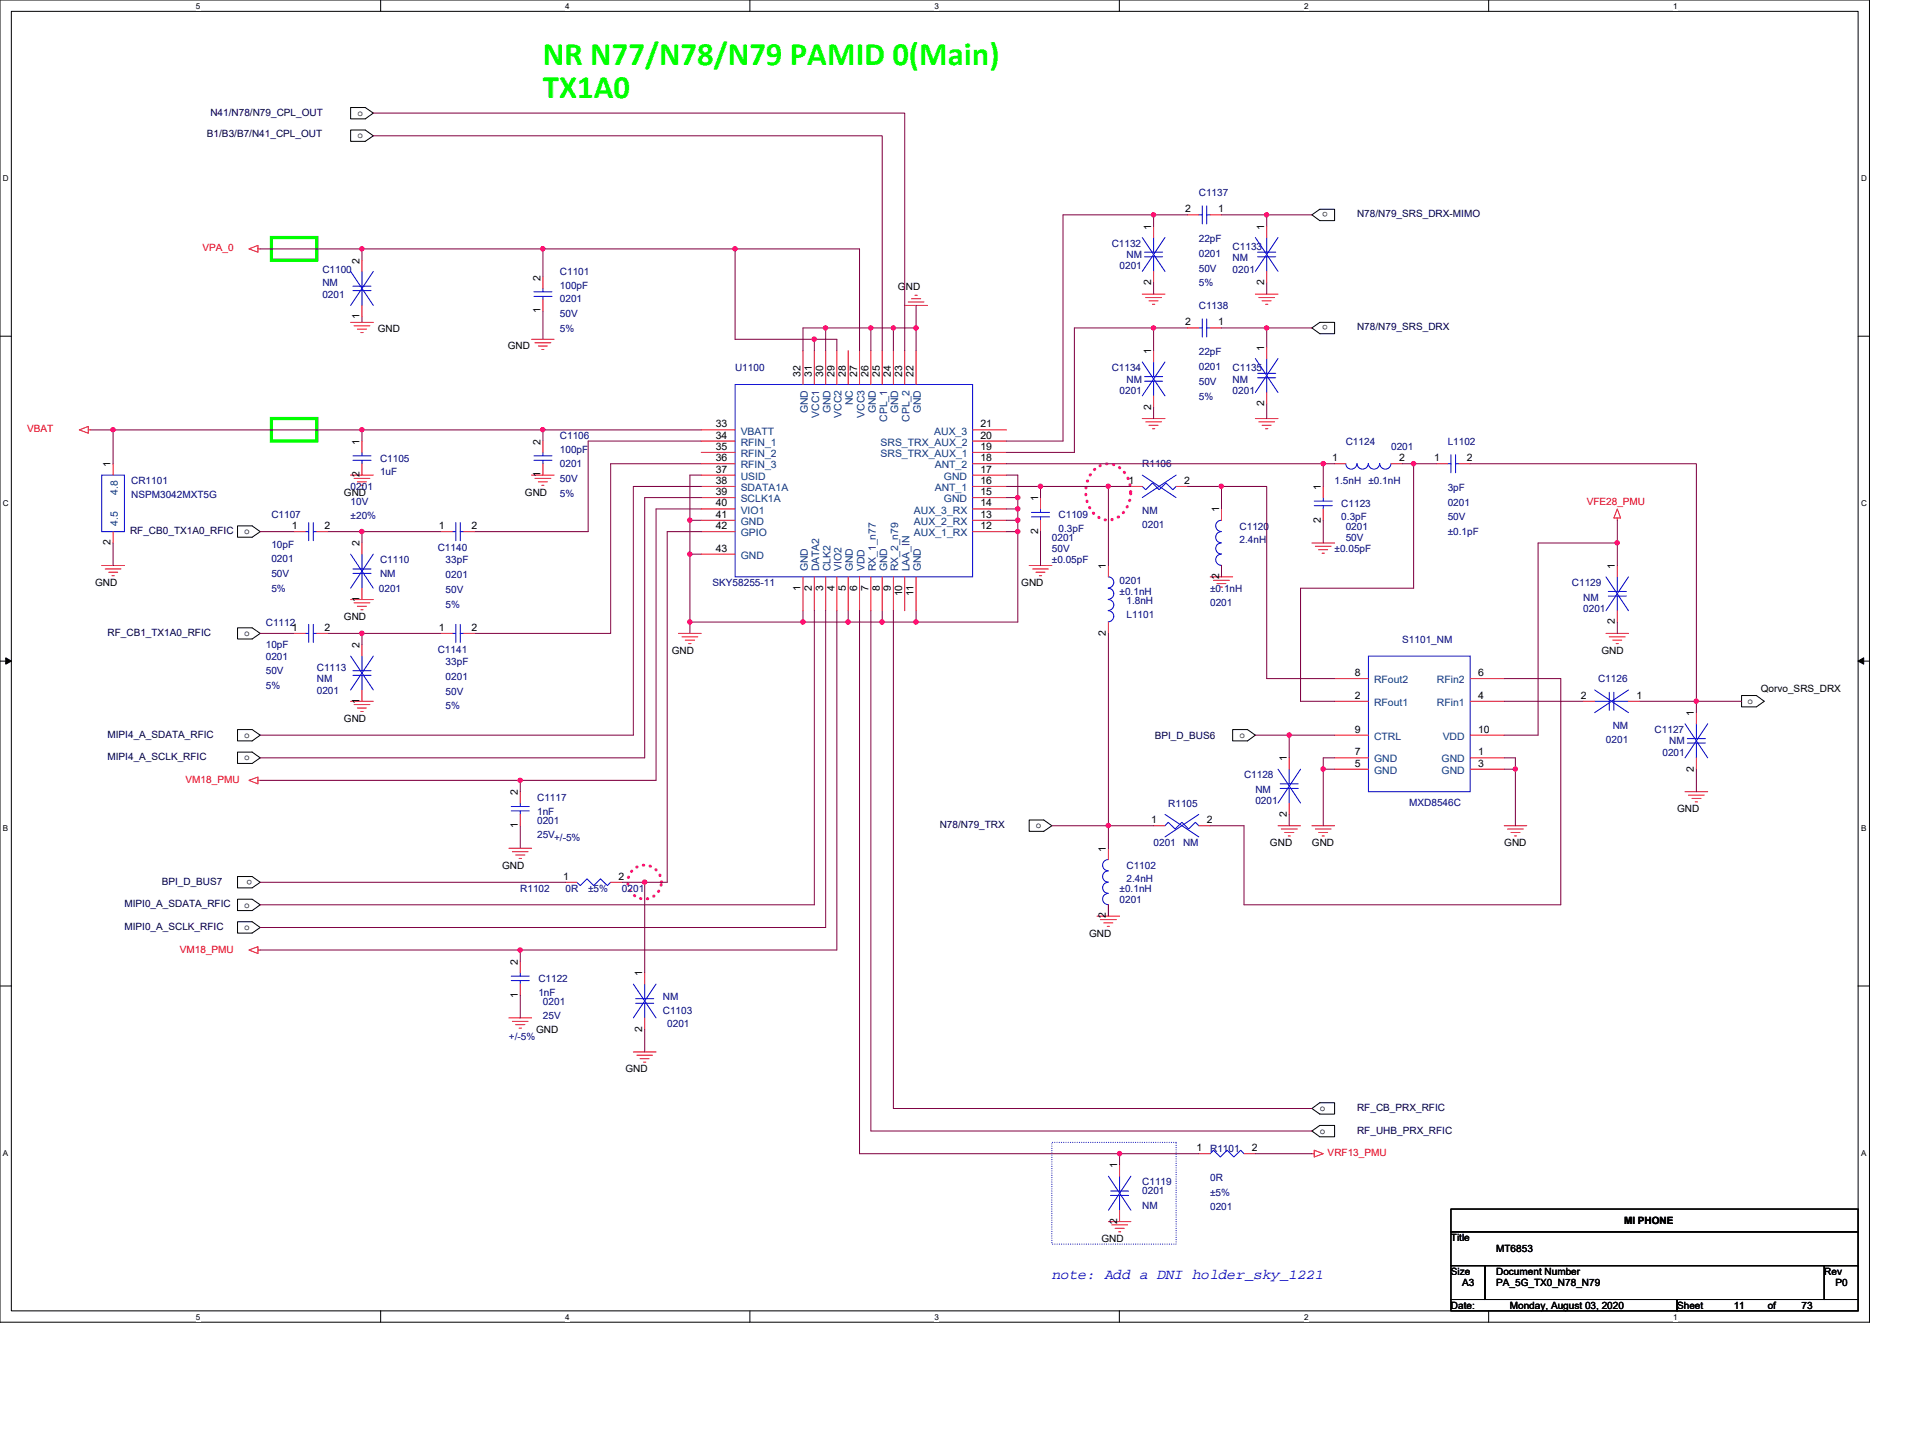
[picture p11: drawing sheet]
<svg xmlns="http://www.w3.org/2000/svg" width="210mm" height="158mm" viewBox="0 0 210 158" stroke-linecap="round" stroke-linejoin="round" font-family="sans-serif">
<path d="M0 0h205.7v145.5h-205.7zM1.2 1.2h203.3v143.1h-203.3z" fill="none" stroke="#000" stroke-width=".11"/>
<g fill="#fff">
<path d="M21.6 .1h.5v1h-.5z"/>
<path d="M21.6 144.4h.5v1h-.5z"/>
</g>
<path d="M41.9 0v1.2M41.9 144.3v1.2" fill="none" stroke="#000" stroke-width=".11"/>
<g fill="#fff">
<path d="M62.2 .1h.5v1h-.5z"/>
<path d="M62.2 144.4h.5v1h-.5z"/>
</g>
<path d="M82.5 0v1.2M82.5 144.3v1.2" fill="none" stroke="#000" stroke-width=".11"/>
<g fill="#fff">
<path d="M102.8 .1h.5v1h-.5z"/>
<path d="M102.8 144.4h.5v1h-.5z"/>
</g>
<path d="M123.2 0v1.2M123.2 144.3v1.2" fill="none" stroke="#000" stroke-width=".11"/>
<g fill="#fff">
<path d="M143.5 .1h.5v1h-.5z"/>
<path d="M143.5 144.4h.5v1h-.5z"/>
</g>
<path d="M163.8 0v1.2M163.8 144.3v1.2" fill="none" stroke="#000" stroke-width=".11"/>
<g fill="#fff">
<path d="M184.1 .1h.5v1h-.5z"/>
<path d="M184.1 144.4h.5v1h-.5z"/>
<path d="M.3 19.1h.7v1h-.7z"/>
<path d="M204.8 19.1h.6v1h-.6z"/>
<path d="M.3 54.9h.7v1h-.7z"/>
<path d="M204.8 54.9h.6v1h-.6z"/>
</g>
<path d="M0 37h1.2M204.5 37h1.2" fill="none" stroke="#000" stroke-width=".11"/>
<g fill="#fff">
<path d="M.3 90.6h.6v1h-.6z"/>
<path d="M204.8 90.6h.6v1h-.6z"/>
</g>
<path d="M0 72.7h1.2M204.5 72.7h1.2" fill="none" stroke="#000" stroke-width=".11"/>
<path d="M.6 72.4l.6 .3-.6 .4zM204.5 72.7l.6-.3v.7z" fill="#000" stroke="#000" stroke-width=".11"/>
<g fill="#fff">
<path d="M.3 126.4h.6v1h-.6z"/>
<path d="M204.8 126.4h.6v1h-.6z"/>
</g>
<g fill="none" stroke="#000" stroke-width=".11">
<path d="M38.6 14.3h1.6l.9 .6-.9 .7h-1.6zM38.6 11.8h1.6l.9 .6-.9 .7h-1.6zM144.4 23.6l.8-.6h1.7v1.3h-1.7zM144.4 36.1l.8-.6h1.7v1.2h-1.7zM26.1 57.9h1.6l.9 .6-.9 .6h-1.6zM26.1 69.1h1.6l.9 .6-.9 .6h-1.6zM191.7 76.5h1.6l.9 .7-.9 .6h-1.6zM26.1 80.3h1.6l.9 .6-.9 .6h-1.6zM26.1 82.8h1.6l.9 .6-.9 .6h-1.6zM26.1 99h1.6l.9 .6-.9 .6h-1.6zM26.1 96.5h1.6l.9 .6-.9 .6h-1.6zM113.3 90.2h1.6l.9 .7-.9 .6h-1.6z"/>
<path d="M135.7 80.3h1.6l.9 .6-.9 .6h-1.6zM0 108.5h1.2M26.1 101.4h1.6l.9 .7-.9 .6h-1.6zM204.5 108.5h1.2M144.4 122l.8-.7h1.7v1.3h-1.7zM144.4 124.5l.8-.7h1.7v1.3h-1.7zM159.7 133.1h44.8v2.5h-44.8zM159.7 135.6h44.8v3.7h-44.8zM159.7 139.3h3.7v3.7h-3.7zM163.4 139.3h37.4v3.7h-37.4zM200.8 139.3h3.7v3.7h-3.7zM159.7 143h24.9v1.3h-24.9z"/>
<path d="M184.6 143h19.9v1.3h-19.9z"/>
</g>
<path d="M29.9 26.1h5v2.5h-5zM29.9 46.1h5v2.4h-5z" fill="none" stroke="#0f0" stroke-width=".36"/>
<g fill="none" stroke="#00f" stroke-width=".11">
<path d="M38.6 29.9l2.5 3.7M38.8 32h2M38.8 31.5h2M39.8 32v1.6M39.8 29.9v1.6M41.1 29.9l-2.5 3.7M58.8 32.6h1.9M58.8 32.1h1.9M59.8 32.6v.4M59.8 31.8v.3M125.7 39.8l2.5 3.8M125.7 26.1l2.5 3.8"/>
<path d="M126 27.7h2M126 28.3h2M127 39.8v1.6M127 26.1v1.6M127 28.3v1.6M128.2 39.8l-2.5 3.8M128.2 26.1l-2.5 3.8M131.9 36.1h.4M131.9 23.6h.4M132.3 35.1v2M132.3 22.6v2M132.8 35.1v2"/>
<path d="M132.8 36.1h.4M132.8 22.6v2M132.8 23.6h.4M138.2 39.5l2.5 3.7M138.2 26.1l2.5 3.8M138.4 27.7h2M138.4 28.3h2M139.4 39.5v1.6M139.4 26.1v1.6M139.4 28.3v1.6M140.7 39.5l-2.5 3.7M140.7 26.1l-2.5 3.8"/>
<path d="M11.2 52.3h2.5v6.2h-2.5zM33.6 58.5h.4M34 57.5v2M34.5 57.5v2M34.5 58.5h.4M38.8 50.2h2M38.8 50.7h2M39.8 49.8v.4M39.8 50.7v.3M49.8 58.5h.4M50.2 57.5v2M50.7 57.5v2"/>
<path d="M50.7 58.5h.3M58.8 50.7h1.9M58.8 50.2h1.9M59.8 50.7v.3M59.8 49.8v.4M80.9 42.3h26.1v21.2h-26.1zM113.5 56.4h2M113.5 56.9h2M114.5 56v.4M114.5 56.9v.4M125.7 53.5l.4 .4 .7-.8 .8 .8 .7-.8 .8 .8 .3-.4M125.7 52.3l3.7 2.5"/>
<path d="M126 41.4h2M126 42h2M127 42v1.6M129.4 52.3l-3.7 2.5M134.4 57.3a.61 .61 0 0 0-.6 .6 .61 .61 0 0 0 .6 .6M134.4 58.5a.61 .61 0 0 0-.6 .6 .61 .61 0 0 0 .6 .6M134.4 59.8a.6 .6 0 0 0-.6 .6 .6 .6 0 0 0 .6 .6M138.4 41.1h2M138.4 41.6h2M139.4 41.6v1.6M144.6 55.1h2M144.6 55.6h2"/>
<path d="M145.6 54.8v.3M145.6 55.6v.4M148.1 51a.61 .61 0 0 0 .6 .6 .61 .61 0 0 0 .6-.6 .62 .62 0 0 0 .7 .6 .62 .62 0 0 0 .6-.6M150.6 51a.61 .61 0 0 0 .6 .6 .61 .61 0 0 0 .6-.6M151.8 51a.61 .61 0 0 0 .7 .6 .61 .61 0 0 0 .6-.6M159.3 51h.4M159.7 50v2M160.2 50v2M160.2 51h.3M33.6 69.7h.4M34 68.7v2M34.5 68.7v2"/>
<path d="M34.5 69.7h.4M38.6 72.2l2.5 3.7M38.6 61l2.5 3.7M38.8 74.3h2M38.8 73.8h2M38.8 63.1h2M38.8 62.6h2M39.8 74.3v1.6M39.8 72.2v1.6M39.8 63.1v1.6M39.8 61v1.6M41.1 72.2l-2.5 3.7"/>
<path d="M41.1 61l-2.5 3.7M49.8 69.7h.4M50.2 68.7v2M50.7 68.7v2M50.7 69.7h.3M122 63.5a.61 .61 0 0 1 .6 .6 .61 .61 0 0 1-.6 .6M122 64.7a.61 .61 0 0 1 .6 .6 .61 .61 0 0 1-.6 .7 .61 .61 0 0 1 .6 .6 .61 .61 0 0 1-.6 .6M122 67.2a.61 .61 0 0 1 .6 .6 .61 .61 0 0 1-.6 .6M134.4 61a.61 .61 0 0 0-.6 .6 .61 .61 0 0 0 .6 .6M150.6 72.2h11.2v14.9h-11.2zM175.5 75.9l3.7 2.5M175.5 77.2h1.6"/>
<path d="M176.7 63.5l2.5 3.7M177 65.1h2M177 65.6h2M177.1 76.2v2M177.6 76.2v2M177.6 77.2h1.6M178 63.5v1.6M178 65.6v1.6M179.2 63.5l-2.5 3.7M179.2 75.9l-3.7 2.5M185.4 79.7l2.5 3.7M186.7 79.7v1.6"/>
<path d="M187.9 79.7l-2.5 3.7M56.3 89.2h2M56.3 88.8h2M57.3 89.2v.4M57.3 88.4v.4M63.5 97.1l.4 .4 .7-.8 .7 .8 .8-.8 .7 .8 .4-.4M122 94.6a.61 .61 0 0 0-.7 .6 .61 .61 0 0 0 .7 .6M122 95.8a.61 .61 0 0 0-.7 .7 .61 .61 0 0 0 .7 .6 .61 .61 0 0 0-.7 .6 .61 .61 0 0 0 .7 .6 .62 .62 0 0 0-.7 .6 .62 .62 0 0 0 .7 .6M128.2 89.6l3.7 2.5M128.2 90.9l.4-.4 .7 .7 .8-.7 .7 .7 .8-.7 .3 .4M131.9 89.6l-3.7 2.5M140.7 84.6l2.4 3.8"/>
<path d="M140.9 86.3h2M140.9 86.8h2M141.9 84.6v1.7M141.9 86.8v1.6M143.1 84.6l-2.4 3.8M185.7 81.3h2M185.7 81.8h2M186.7 81.8v1.6M56.3 107.9h2M56.3 107.4h2M57.3 107.9v.4M57.3 107v.4"/>
<path d="M69.7 108.3l2.5 3.7M70 109.9h1.9M70 110.4h1.9M71 108.3v1.6M71 110.4v1.6M72.2 108.3l-2.5 3.7M115.8 125.7h13.6v11.2h-13.6zM122 129.4l2.5 3.8M122.2 131.1h2M122.2 131.6h2M123.2 129.4v1.7M123.2 131.6v1.6"/>
<path d="M124.5 129.4l-2.5 3.8M133.2 127l.3-.4 .8 .7 .7-.7 .8 .7 .7-.7 .4 .4"/>
</g>
<g fill="none" stroke="#f0f" stroke-width=".36" stroke-dasharray="0 .7">
<path d="M120.4 51.7a2.25 2.25 0 0 1 3.8 1.1 3.3 3.3 0 0 1-1.7 4.4 2.36 2.36 0 0 1-2.8-1.7 3.6 3.6 0 0 1 .7-3.8z"/>
<circle cx="70.9" cy="97.1" r="1.86"/>
</g>
<g fill="none" stroke="#f00" stroke-width=".11">
<path d="M27.4 27.4l1-.4v.7zM28.4 27.4h.2M38.6 35.5h2.5M39 35.9h1.7M39.3 36.2h1M39.7 36.6h.3M39.8 33.6v1.3M39.8 28.6v1.3M58.5 37.3h2.5M58.9 37.7h1.7M59.2 38.1h1M59.6 38.5h.3"/>
<path d="M59.8 33v1.2M59.8 30.5v1.2M88.4 38.6v3.7M89.6 38.6v3.7M90.9 38.6v3.7M92.1 38.6v3.7M93.3 38.6v3.7M94.6 38.6v3.7M95.8 38.6v3.7M97.1 38.6v3.7M98.3 38.6v3.7M99.6 33.6h2.5"/>
<path d="M99.6 38.6v3.7M99.9 33.2h1.8M100.3 32.9h1M100.7 32.5h.2M100.8 38.6v3.7M125.7 32.4h2.5M126.1 32.7h1.7M126.4 33.1h1M126.8 33.5h.3M127 38.6v1.2M127 24.9v1.2M127 29.9v1.2"/>
<path d="M130.7 36.1h1.2M130.7 23.6h1.2M133.2 36.1h1.2M133.2 23.6h1.2M138.2 32.4h2.5M138.5 32.7h1.8M138.9 33.1h1M139.3 33.5h.2M139.4 38.2v1.3M139.4 24.9v1.2M139.4 29.9v1.2M8.7 47.3l1-.4v.8z"/>
<path d="M9.7 47.3h.3M12.4 51v1.3M12.4 58.5v1.3M32.4 58.5h1.2M34.9 58.5h1.2M38.6 52.3h2.5M39 52.6h1.7M39.3 53h1M39.7 53.4h.3M39.8 48.5v1.3M39.8 51v1.3M39.8 59.8v1.2"/>
<path d="M48.5 58.5h1.3M51 58.5h1.3M58.5 52.3h2.5M58.9 52.6h1.7M59.2 53h1M59.6 53.4h.3M59.8 51v1.3M59.8 48.5v1.3M77.2 47.3h3.7M77.2 48.5h3.7M77.2 49.8h3.7M77.2 51h3.7"/>
<path d="M77.2 52.3h3.7M77.2 53.5h3.7M77.2 54.8h3.7M77.2 56h3.7M77.2 57.3h3.7M77.2 58.5h3.7M107 58.5h3.8M107 57.3h3.8M107 56h3.8M107 54.8h3.8M107 53.5h3.8M107 52.3h3.8"/>
<path d="M107 49.8h3.8M107 48.5h3.8M107 47.3h3.8M107 51h3.8M114.5 54.8v1.2M114.5 57.3v1.2M124.5 53.5h1.2M125.7 46.1h2.5M126.1 46.4h1.7M126.4 46.8h1M126.8 47.2h.3M127 43.6v1.2"/>
<path d="M129.4 53.5h1.3M134.4 56v1.3M138.2 46.1h2.5M138.5 46.4h1.8M138.9 46.8h1M139.3 47.2h.2M139.4 43.2v1.2M144.4 59.8h2.5M145.6 53.5v1.3M145.6 56v1.3M146.9 51h1.2M153.1 51h1.2"/>
<path d="M158.1 51h1.2M160.5 51h1.3M178 56l.4 1h-.8zM178 57v.3M11.2 62.2h2.5M11.6 62.6h1.7M12 63h1M12.3 63.4h.3M32.4 69.7h1.2M34.9 69.7h1.2M38.6 66h2.5M38.6 77.2h2.5"/>
<path d="M39 66.3h1.7M39 77.5h1.7M39.3 66.7h1M39.3 77.9h1M39.7 67.1h.3M39.7 78.3h.3M39.8 75.9v1.3M39.8 71v1.2M39.8 64.7v1.3M48.5 69.7h1.3M51 69.7h1.3M74.7 69.7h2.5"/>
<path d="M75.1 70.1h1.7M75.4 70.4h1M75.8 70.8h.3M77.2 61h3.7M88.4 63.5v3.7M89.6 63.5v3.7M90.9 63.5v3.7M92.1 63.5v3.7M93.3 63.5v3.7M94.6 63.5v3.7M95.8 63.5v3.7M97.1 63.5v3.7"/>
<path d="M98.3 63.5v3.7M99.6 63.5v3.7M100.8 63.5v3.7M113.3 62.2h2.5M113.6 62.6h1.8M114 63h1M114.4 63.4h.2M122 62.2v1.3M122 68.5v1.2M133.2 63.5h2.5M133.5 63.9h1.8M133.9 64.2h1"/>
<path d="M134.3 64.6h.2M134.4 62.2v1.3M144.8 60.1h1.7M145.1 60.5h1M145.5 60.9h.3M146.9 77.2h3.7M146.9 74.7h3.7M161.8 77.2h3.7M161.8 74.7h3.7M174.2 77.2h1.3M176.7 69.7h2.5M177.1 70.1h1.8"/>
<path d="M177.5 70.4h1M177.9 70.8h.2M178 62.2v1.3M178 67.2v1.3M179.2 77.2h1.3M186.7 78.4v1.3M27.4 85.9l1-.4v.8zM28.4 85.9h.2M56 93.3h2.5M56.4 93.7h1.7M56.7 94.1h1.1M57.1 94.5h.3"/>
<path d="M57.3 89.6v1.3M57.3 87.1v1.3M62.2 97.1h1.3M67.2 97.1h1.3M122 93.3v1.3M122 99.6v1.2M127 90.9h1.2M131.9 90.9h1.3M140.7 90.9h2.4M141 91.2h1.8M141.4 91.6h1M141.8 92h.2"/>
<path d="M141.9 83.4v1.2M141.9 88.4v1.2M144.4 90.9h2.5M144.8 91.2h1.7M145.1 91.6h1M145.5 92h.3M146.9 84.6h3.7M146.9 83.4h3.7M146.9 80.9h3.7M161.8 83.4h3.7M161.8 84.6h3.7M161.8 80.9h3.7"/>
<path d="M165.5 90.9h2.5M165.9 91.2h1.8M166.3 91.6h1M166.7 92h.2M185.4 87.1h2.5M185.8 87.5h1.8M186.2 87.9h1M186.6 88.2h.2M186.7 83.4v1.2M27.4 104.5l1-.3v.7zM28.4 104.5h.2M56 112h2.5"/>
<path d="M56.4 112.4h1.7M56.7 112.8h1.1M57.1 113.1h.3M57.3 108.3v1.2M57.3 105.8v1.2M69.7 115.8h2.5M70.1 116.1h1.7M70.4 116.5h1M70.8 116.9h.3M71 107v1.3M71 112v1.3M120.7 100.8h2.5"/>
<path d="M121.1 101.2h1.8M121.5 101.6h1M121.9 101.9h.2M122 134.4h2.5M122.3 134.8h1.8M122.7 135.2h1M123.1 135.6h.2M123.2 128.2v1.2M123.2 133.2v1.2M131.9 127h1.3M136.9 127h1.3M144.4 127h.2"/>
<path d="M144.6 126.6l1 .4-1 .3z"/>
</g>
<g fill="none" stroke="#800040" stroke-width=".11">
<path d="M41.1 12.4h58.5v26.2M41.1 14.9h56v23.7M28.6 27.4h11.2M39.8 27.4v1.2M39.8 34.9v.6M39.8 27.4h20M59.8 27.4v3.1M59.8 34.2v3.1M59.8 27.4h21.1M80.9 27.4v9.9h8.7M80.9 27.4h13.7v11.2M89.6 37.3v1.3"/>
<path d="M89.6 37.3h2.5v1.3M90.9 36.1h-2.5v2.5M90.9 36.1v2.5M90.9 36.1h4.9M95.8 36.1v2.5M95.8 36.1h2.5M98.3 36.1h2.5M98.3 36.1v2.5M100.8 33.6v2.5M100.8 36.1v2.5M127 23.6h3.7M127 36.1h3.7"/>
<path d="M127 23.6h-10v24.9h-6.2M127 23.6v1.3M127 36.1h-8.8v13.7h-7.4M127 36.1v2.5M127 31.1v1.3M134.4 23.6h5M134.4 36.1h5M139.4 23.6v1.3M139.4 31.1v1.3M139.4 36.1v2.1M139.4 23.6h5M139.4 36.1h5"/>
<path d="M10 47.3h2.4M12.4 47.3h27.4M12.4 47.3v3.7M12.4 59.8v2.4M28.6 58.5h3.8M36.1 58.5h3.7M39.8 47.3v1.2M39.8 58.5v1.3M39.8 58.5h8.7M39.8 47.3h20M59.8 47.3h17.4M59.8 47.3v1.2"/>
<path d="M75.9 57.3h1.3M75.9 57.3v3.7M77.2 48.5h-12.5v10h-12.4M77.2 51h-10v18.7h-14.9M77.2 52.3h-1.3v5M77.2 53.5h-7.5v27.4h-41.1M77.2 54.8h-6.2v28.6h-42.4M77.2 56h-5v29.9h-14.9M77.2 58.5h-3.8v38.6h-2.4M110.8 51h34.8M110.8 52.3h1.2v2.5M110.8 54.8h1.2"/>
<path d="M110.8 56h1.2M110.8 57.3h1.2M110.8 58.5h1.2M110.8 53.5h3.7M112 54.8v1.2M112 56v1.3M112 57.3v1.2M112 58.5v10h-11.2M114.5 53.5h7.5M114.5 53.5v1.3M114.5 58.5v3.7M122 53.5v8.7"/>
<path d="M122 53.5h2.5M127 44.8v1.3M130.7 53.5h3.7M134.4 53.5v2.5M134.4 53.5h5v21.2h7.5M139.4 44.4v1.7M145.6 51v2.5M145.6 57.3v2.5M145.6 51h1.3M154.3 51h1.3M155.6 51h2.5M155.6 51v13.7h-12.5v12.5h3.8"/>
<path d="M161.8 51h24.9v26.2M178 59.8h-8.7v21.1h-3.8M178 57.3v2.5M178 59.8v2.4M28.6 69.7h3.8M36.1 69.7h3.7M39.8 69.7v1.3M39.8 69.7h8.7M75.9 61h1.3M75.9 61v7.5M75.9 68.5h12.5M75.9 68.5v1.2"/>
<path d="M88.4 67.2v1.3M88.4 68.5h4.9M89.6 67.2v32.4h-61M90.9 67.2v34.9h-62.3M92.1 67.2v37.3h-34.8M93.3 68.5h3.8M93.3 67.2v1.3M94.6 67.2v59.8h28.6M95.8 67.2v57.3h48.6M97.1 68.5h3.7M97.1 67.2v1.3M98.3 67.2v54.8h46.1"/>
<path d="M100.8 67.2v1.3M122 69.7v21.2M134.4 62.2v1.3M165.5 74.7h6.3v24.9h-34.9v-8.7h-3.7M165.5 77.2h8.7M178 68.5v1.2M180.5 77.2h6.2M186.7 77.2h5M186.7 77.2v1.2M28.6 97.1h33.6M28.6 85.9h28.7M57.3 85.9v1.2"/>
<path d="M57.3 90.9v2.4M68.5 97.1h2.5M71 97.1v9.9M115.8 90.9h6.2M122 90.9v2.4M122 99.6v1.2M122 90.9h5M138.2 80.9h3.7M141.9 89.6v1.3M145.6 84.6v6.3M145.6 84.6h1.3M146.9 83.4h-1.3v1.2"/>
<path d="M146.9 80.9h-5v2.5M165.5 83.4h1.3v1.2M165.5 84.6h1.3v6.3M186.7 84.6v2.5M28.6 104.5h28.7M57.3 104.5v1.3M57.3 109.5v2.5M71 113.3v2.5M123.2 127v1.2M123.2 127h8.7M138.2 127h6.2"/>
</g>
<g fill="#f0f" stroke="#f0f" stroke-width=".11">
<circle cx="59.7" cy="27.4" r=".24"/>
<circle cx="39.8" cy="27.4" r=".24"/>
<circle cx="80.9" cy="27.4" r=".24"/>
<circle cx="90.8" cy="36.1" r=".23"/>
<circle cx="95.8" cy="36.1" r=".24"/>
<circle cx="98.3" cy="36.1" r=".23"/>
<circle cx="100.8" cy="36.1" r=".24"/>
<circle cx="89.6" cy="37.3" r=".24"/>
<circle cx="59.7" cy="47.3" r=".23"/>
<circle cx="39.8" cy="47.3" r=".24"/>
<circle cx="75.9" cy="57.2" r=".24"/>
<circle cx="39.8" cy="58.5" r=".24"/>
<circle cx="75.9" cy="61" r=".24"/>
<circle cx="97.1" cy="68.4" r=".24"/>
<circle cx="88.4" cy="68.4" r=".24"/>
<circle cx="75.9" cy="68.4" r=".24"/>
<circle cx="93.3" cy="68.4" r=".24"/>
<circle cx="39.8" cy="69.7" r=".24"/>
<circle cx="123.2" cy="126.9" r=".24"/>
<circle cx="57.2" cy="85.9" r=".24"/>
<circle cx="57.2" cy="104.5" r=".24"/>
<circle cx="12.4" cy="47.3" r=".24"/>
<circle cx="127" cy="23.6" r=".24"/>
<circle cx="139.4" cy="23.6" r=".24"/>
<circle cx="127" cy="36.1" r=".24"/>
<circle cx="139.4" cy="36.1" r=".24"/>
<circle cx="112" cy="56" r=".24"/>
<circle cx="112" cy="54.8" r=".24"/>
<circle cx="112" cy="57.2" r=".24"/>
<circle cx="112" cy="58.5" r=".24"/>
<circle cx="100.8" cy="68.4" r=".24"/>
<circle cx="70.9" cy="97.1" r=".24"/>
<circle cx="145.6" cy="51" r=".24"/>
<circle cx="186.7" cy="77.2" r=".24"/>
<circle cx="114.5" cy="53.5" r=".24"/>
<circle cx="122" cy="53.5" r=".23"/>
<circle cx="134.4" cy="53.5" r=".23"/>
<circle cx="178" cy="59.7" r=".23"/>
<circle cx="122" cy="90.8" r=".23"/>
<circle cx="141.9" cy="80.9" r=".24"/>
<circle cx="145.6" cy="84.6" r=".24"/>
<circle cx="166.8" cy="84.6" r=".23"/>
<circle cx="155.6" cy="51" r=".24"/>
</g>
<g font-size="3.6" fill="#0f0">
<text x="59.8" y="7.2">NR N77/N78/N79 PAMID 0(Main)</text>
<text x="59.8" y="10.8">TX1A0</text>
</g>
<text font-size="1.6" fill="#00f" x="115.8" y="140.7">note: Add a DNI holder_sky_1221</text>
<g font-size="1.1" fill="#000040">
<text x="22.8" y="15.1">B1/B3/B7/N41_CPL_OUT</text>
<text x="23.2" y="12.7">N41/N78/N79_CPL_OUT</text>
<text x="149.4" y="23.9">N78/N79_SRS_DRX-MIMO</text>
<text x="149.4" y="36.4">N78/N79_SRS_DRX</text>
<text x="14.3" y="58.8">RF_CB0_TX1A0_RFIC</text>
<text x="11.8" y="70">RF_CB1_TX1A0_RFIC</text>
<text x="11.8" y="81.2">MIPI4_A_SDATA_RFIC</text>
<text x="11.8" y="83.7">MIPI4_A_SCLK_RFIC</text>
<text x="127.1" y="81.3">BPI_D_BUS6</text>
<text x="103.4" y="91.1">N78/N79_TRX</text>
<text x="13.7" y="99.8">MIPI0_A_SDATA_RFIC</text>
<text x="17.8" y="97.3">BPI_D_BUS7</text>
<text x="13.7" y="102.3">MIPI0_A_SCLK_RFIC</text>
<text x="149.4" y="122.2">RF_CB_PRX_RFIC</text>
<text x="149.4" y="124.7">RF_UHB_PRX_RFIC</text>
</g>
<g font-size="1.1">
<text x="39.3" y="15.2">o</text>
<text x="39.3" y="12.7">o</text>
<text x="130.4" y="23.4">2</text>
<text x="134" y="23.4">1</text>
<text x="146.1" y="23.4" transform="rotate(-180 146.1 23.4)">o</text>
<text x="39.6" y="29" transform="rotate(-90 39.6 29)">2</text>
<text x="126.7" y="25.3" transform="rotate(-90 126.7 25.3)">1</text>
<text x="139.1" y="25.3" transform="rotate(-90 139.1 25.3)">1</text>
<text x="39.6" y="35.1" transform="rotate(-90 39.6 35.1)">1</text>
<text x="59.5" y="34.5" transform="rotate(-90 59.5 34.5)">1</text>
<text x="59.5" y="30.9" transform="rotate(-90 59.5 30.9)">2</text>
<text x="98.8" y="31.9">GND</text>
<text x="126.7" y="31.4" transform="rotate(-90 126.7 31.4)">2</text>
<text x="130.4" y="35.8">2</text>
<text x="134" y="35.8">1</text>
<text x="139.1" y="31.4" transform="rotate(-90 139.1 31.4)">2</text>
<text x="146.1" y="35.8" transform="rotate(-180 146.1 35.8)">o</text>
<text x="41.6" y="36.5">GND</text>
<text x="55.9" y="38.4">GND</text>
<text x="88.1" y="41.4" transform="rotate(-90 88.1 41.4)">32</text>
<text x="89.3" y="41.4" transform="rotate(-90 89.3 41.4)">31</text>
<text x="90.6" y="41.4" transform="rotate(-90 90.6 41.4)">30</text>
<text x="91.8" y="41.4" transform="rotate(-90 91.8 41.4)">29</text>
<text x="93.1" y="41.4" transform="rotate(-90 93.1 41.4)">28</text>
<text x="94.3" y="41.4" transform="rotate(-90 94.3 41.4)">27</text>
<text x="95.6" y="41.4" transform="rotate(-90 95.6 41.4)">26</text>
<text x="96.8" y="41.4" transform="rotate(-90 96.8 41.4)">25</text>
<text x="98" y="41.4" transform="rotate(-90 98 41.4)">24</text>
<text x="99.3" y="41.4" transform="rotate(-90 99.3 41.4)">23</text>
<text x="100.5" y="41.4" transform="rotate(-90 100.5 41.4)">22</text>
<text x="126.7" y="39" transform="rotate(-90 126.7 39)">1</text>
<text x="139.1" y="38.6" transform="rotate(-90 139.1 38.6)">1</text>
<text x="78.8" y="47">33</text>
<text x="107.9" y="47">21</text>
<text x="126.7" y="45.1" transform="rotate(-90 126.7 45.1)">2</text>
<text x="139.1" y="44.7" transform="rotate(-90 139.1 44.7)">2</text>
<text x="12.2" y="51.4" transform="rotate(-90 12.2 51.4)">1</text>
<text x="39.6" y="52.5" transform="rotate(-90 39.6 52.5)">2</text>
<text x="39.6" y="48.9" transform="rotate(-90 39.6 48.9)">1</text>
<text x="59.5" y="52.5" transform="rotate(-90 59.5 52.5)">1</text>
<text x="59.5" y="48.9" transform="rotate(-90 59.5 48.9)">2</text>
<text x="78.8" y="48.3">34</text>
<text x="78.8" y="49.5">35</text>
<text x="78.8" y="50.8">36</text>
<text x="78.8" y="52">37</text>
<text x="78.8" y="53.3">38</text>
<text x="107.9" y="53.3">16</text>
<text x="107.9" y="52">17</text>
<text x="107.9" y="50.8">18</text>
<text x="107.9" y="49.5">19</text>
<text x="107.9" y="48.3">20</text>
<text x="124.2" y="53.3">1</text>
<text x="130.3" y="53.3">2</text>
<text x="145.4" y="53.9" transform="rotate(-90 145.4 53.9)">1</text>
<text x="146.6" y="50.8">1</text>
<text x="154" y="50.8">2</text>
<text x="157.8" y="50.8">1</text>
<text x="161.4" y="50.8">2</text>
<text x="26.9" y="58.8">o</text>
<text x="32.1" y="58.2">1</text>
<text x="35.7" y="58.2">2</text>
<text x="37.8" y="54.5">GND</text>
<text x="48.3" y="58.2">1</text>
<text x="51.9" y="58.2">2</text>
<text x="57.8" y="54.5">GND</text>
<text x="78.8" y="54.5">39</text>
<text x="78.8" y="55.7">40</text>
<text x="78.8" y="57">41</text>
<text x="78.8" y="58.2">42</text>
<text x="107.9" y="54.5">15</text>
<text x="107.9" y="58.2">12</text>
<text x="107.9" y="57">13</text>
<text x="107.9" y="55.7">14</text>
<text x="114.2" y="58.8" transform="rotate(-90 114.2 58.8)">2</text>
<text x="114.2" y="55.1" transform="rotate(-90 114.2 55.1)">1</text>
<text x="134.2" y="56.4" transform="rotate(-90 134.2 56.4)">1</text>
<text x="145.4" y="57.5" transform="rotate(-90 145.4 57.5)">2</text>
<text x="10.5" y="64.5">GND</text>
<text x="12.2" y="60" transform="rotate(-90 12.2 60)">2</text>
<text x="39.6" y="60.1" transform="rotate(-90 39.6 60.1)">2</text>
<text x="78.8" y="60.7">43</text>
<text x="88.1" y="65" transform="rotate(-90 88.1 65)">1</text>
<text x="89.3" y="65" transform="rotate(-90 89.3 65)">2</text>
<text x="90.6" y="65" transform="rotate(-90 90.6 65)">3</text>
<text x="91.8" y="65" transform="rotate(-90 91.8 65)">4</text>
<text x="93.1" y="65" transform="rotate(-90 93.1 65)">5</text>
<text x="94.3" y="65" transform="rotate(-90 94.3 65)">6</text>
<text x="95.6" y="65" transform="rotate(-90 95.6 65)">7</text>
<text x="96.8" y="65" transform="rotate(-90 96.8 65)">8</text>
<text x="98" y="65" transform="rotate(-90 98 65)">9</text>
<text x="99.3" y="65.6" transform="rotate(-90 99.3 65.6)">10</text>
<text x="100.5" y="65.6" transform="rotate(-90 100.5 65.6)">11</text>
<text x="112.4" y="64.5">GND</text>
<text x="121.7" y="62.6" transform="rotate(-90 121.7 62.6)">1</text>
<text x="134.2" y="63.7" transform="rotate(-90 134.2 63.7)">2</text>
<text x="177.7" y="62.6" transform="rotate(-90 177.7 62.6)">1</text>
<text x="26.9" y="70">o</text>
<text x="32.1" y="69.4">1</text>
<text x="35.7" y="69.4">2</text>
<text x="37.8" y="68.2">GND</text>
<text x="39.6" y="71.3" transform="rotate(-90 39.6 71.3)">2</text>
<text x="39.6" y="66.2" transform="rotate(-90 39.6 66.2)">1</text>
<text x="48.3" y="69.4">1</text>
<text x="51.9" y="69.4">2</text>
<text x="73.9" y="72">GND</text>
<text x="121.7" y="70" transform="rotate(-90 121.7 70)">2</text>
<text x="176.2" y="72">GND</text>
<text x="177.7" y="68.7" transform="rotate(-90 177.7 68.7)">2</text>
<text x="39.6" y="77.4" transform="rotate(-90 39.6 77.4)">1</text>
<text x="149.1" y="76.9">2</text>
<text x="149.1" y="74.4">8</text>
<text x="162.7" y="76.9">4</text>
<text x="162.7" y="74.4">6</text>
<text x="174" y="76.9">2</text>
<text x="180.1" y="76.9">1</text>
<text x="192.3" y="77.4">o</text>
<text x="193.8" y="76.2">Qorvo_SRS_DRX</text>
<text x="26.9" y="81.2">o</text>
<text x="26.9" y="83.7">o</text>
<text x="37.8" y="79.4">GND</text>
<text x="136.4" y="81.2">o</text>
<text x="141.6" y="83.8" transform="rotate(-90 141.6 83.8)">1</text>
<text x="149.1" y="83.1">7</text>
<text x="149.1" y="80.6">9</text>
<text x="162.7" y="80.6">10</text>
<text x="162.7" y="83.1">1</text>
<text x="186.4" y="78.8" transform="rotate(-90 186.4 78.8)">1</text>
<text x="57" y="87.5" transform="rotate(-90 57 87.5)">2</text>
<text x="141.6" y="89.9" transform="rotate(-90 141.6 89.9)">2</text>
<text x="149.1" y="84.4">5</text>
<text x="162.7" y="84.4">3</text>
<text x="184.6" y="89.4">GND</text>
<text x="186.4" y="84.9" transform="rotate(-90 186.4 84.9)">2</text>
<text x="55.3" y="95.6">GND</text>
<text x="57" y="91.1" transform="rotate(-90 57 91.1)">1</text>
<text x="114" y="91.1">o</text>
<text x="121.7" y="93.7" transform="rotate(-90 121.7 93.7)">1</text>
<text x="126.7" y="90.6">1</text>
<text x="132.8" y="90.6">2</text>
<text x="139.8" y="93.1">GND</text>
<text x="144.4" y="93.1">GND</text>
<text x="165.5" y="93.1">GND</text>
<text x="26.9" y="99.9">o</text>
<text x="27.7" y="96.8" transform="rotate(-180 27.7 96.8)">o</text>
<text x="62" y="96.8">1</text>
<text x="68.1" y="96.8">2</text>
<text x="121.7" y="101.1" transform="rotate(-90 121.7 101.1)">2</text>
<text x="26.9" y="102.3">o</text>
<text x="57" y="106.2" transform="rotate(-90 57 106.2)">2</text>
<text x="70.7" y="107.4" transform="rotate(-90 70.7 107.4)">1</text>
<text x="119.9" y="103.1">GND</text>
<text x="57" y="109.8" transform="rotate(-90 57 109.8)">1</text>
<text x="59" y="113.7">GND</text>
<text x="70.7" y="113.5" transform="rotate(-90 70.7 113.5)">2</text>
<text x="68.8" y="118">GND</text>
<text x="145.2" y="122.3">o</text>
<text x="145.2" y="124.8">o</text>
<text x="122.9" y="128.6" transform="rotate(-90 122.9 128.6)">1</text>
<text x="131.7" y="126.7">1</text>
<text x="137.8" y="126.7">2</text>
<text x="121.2" y="136.7">GND</text>
<text x="122.9" y="134.7" transform="rotate(-90 122.9 134.7)">2</text>
<text x="159.7" y="136.6">Title</text>
<text x="164.7" y="137.8">MT6853</text>
<text x="178.7" y="134.7">MI PHONE</text>
<text x="159.7" y="140.3">Size</text>
<text x="160.9" y="141.5">A3</text>
<text x="164.7" y="140.3">Document Number</text>
<text x="164.7" y="141.5">PA_5G_TX0_N78_N79</text>
<text x="200.8" y="140.3">Rev</text>
<text x="202" y="141.5">P0</text>
<text x="159.7" y="144">Date:</text>
<text x="166.2" y="144">Monday, August 03, 2020</text>
<text x="184.6" y="144">Sheet</text>
<text x="190.8" y="144">11</text>
<text x="194.5" y="144">of</text>
<text x="198.3" y="144">73</text>
</g>
<g font-size="1.1" fill="#000080">
<text x="131.9" y="21.5">C1137</text>
<text x="122.3" y="27.2">C1132</text>
<text x="123.2" y="29.7">0201</text>
<text x="124" y="28.4">NM</text>
<text x="131.9" y="26.6">22pF</text>
<text x="131.9" y="28.3">0201</text>
<text x="131.9" y="29.9">50V</text>
<text x="135.7" y="27.5">C1133</text>
<text x="135.7" y="28.8">NM</text>
<text x="35.5" y="30">C1100</text>
<text x="35.5" y="31.5">NM</text>
<text x="35.5" y="32.8">0201</text>
<text x="61.6" y="30.3">C1101</text>
<text x="61.6" y="31.8">100pF</text>
<text x="61.6" y="33.3">0201</text>
<text x="61.6" y="34.9">50V</text>
<text x="131.9" y="34">C1138</text>
<text x="131.9" y="31.5">5%</text>
<text x="135.7" y="30">0201</text>
<text x="61.6" y="36.5">5%</text>
<text x="80.9" y="40.9">U1100</text>
<text x="122.3" y="40.9">C1134</text>
<text x="131.9" y="39.1">22pF</text>
<text x="131.9" y="40.7">0201</text>
<text x="135.7" y="40.9">C1135</text>
<text x="123.2" y="43.3">0201</text>
<text x="124" y="42.1">NM</text>
<text x="131.9" y="42.3">50V</text>
<text x="131.9" y="44">5%</text>
<text x="135.7" y="42.1">NM</text>
<text x="135.7" y="43.3">0201</text>
<text x="14.4" y="53.3">CR1101</text>
<text x="38.6" y="53.9">0201</text>
<text x="41.8" y="50.8">C1105</text>
<text x="41.8" y="52.3">1uF</text>
<text x="61.6" y="48.3">C1106</text>
<text x="61.6" y="49.8">100pF</text>
<text x="61.6" y="51.4">0201</text>
<text x="61.6" y="53">50V</text>
<text x="125.7" y="51.4">R1106</text>
<text x="146.9" y="53.3">1.5nH</text>
<text x="148.1" y="48.9">C1124</text>
<text x="150.6" y="53.3">±0.1nH</text>
<text x="153.1" y="49.6">0201</text>
<text x="159.3" y="48.9">L1102</text>
<text x="14.4" y="54.8">NSPM3042MXT5G</text>
<text x="29.9" y="57">C1107</text>
<text x="38.6" y="55.5">10V</text>
<text x="38.6" y="57.1">±20%</text>
<text x="61.6" y="54.7">5%</text>
<text x="115.8" y="59.5">0201</text>
<text x="116.5" y="57">C1109</text>
<text x="116.5" y="58.5">0.3pF</text>
<text x="125.7" y="56.5">NM</text>
<text x="125.7" y="58.1">0201</text>
<text x="136.4" y="58.3">C1120</text>
<text x="136.4" y="59.8">2.4nH</text>
<text x="147.6" y="55.8">C1123</text>
<text x="147.6" y="57.3">0.3pF</text>
<text x="148.1" y="58.3">0201</text>
<text x="148.1" y="59.5">50V</text>
<text x="159.3" y="54">3pF</text>
<text x="159.3" y="55.7">0201</text>
<text x="159.3" y="57.3">50V</text>
<text x="159.3" y="58.9">±0.1pF</text>
<text x="29.9" y="60.3">10pF</text>
<text x="29.9" y="61.9">0201</text>
<text x="29.9" y="63.5">50V</text>
<text x="29.9" y="65.1">5%</text>
<text x="41.7" y="65.1">0201</text>
<text x="41.8" y="62">C1110</text>
<text x="41.8" y="63.5">NM</text>
<text x="48.2" y="60.6">C1140</text>
<text x="49" y="62">33pF</text>
<text x="49" y="63.6">0201</text>
<text x="49" y="65.2">50V</text>
<text x="78.4" y="64.5">SKY58255-11</text>
<text x="115.8" y="60.8">50V</text>
<text x="115.8" y="62">±0.05pF</text>
<text x="123.2" y="65.5">±0.1nH</text>
<text x="123.2" y="64.2">0201</text>
<text x="133.2" y="65.1">±0.1nH</text>
<text x="146.9" y="60.8">±0.05pF</text>
<text x="173" y="64.5">C1129</text>
<text x="29.3" y="68.9">C1112</text>
<text x="29.3" y="71.3">10pF</text>
<text x="48.2" y="71.8">C1141</text>
<text x="49" y="66.9">5%</text>
<text x="124" y="68">L1101</text>
<text x="124" y="66.5">1.8nH</text>
<text x="133.2" y="66.7">0201</text>
<text x="154.3" y="70.7">S1101_NM</text>
<text x="174.2" y="66.1">NM</text>
<text x="174.2" y="67.4">0201</text>
<text x="29.3" y="72.6">0201</text>
<text x="29.3" y="74.2">50V</text>
<text x="29.3" y="75.8">5%</text>
<text x="34.9" y="73.8">C1113</text>
<text x="34.9" y="75.1">NM</text>
<text x="34.9" y="76.3">0201</text>
<text x="49" y="73.2">33pF</text>
<text x="49" y="74.8">0201</text>
<text x="49" y="76.4">50V</text>
<text x="175.9" y="75.1">C1126</text>
<text x="49" y="78.1">5%</text>
<text x="176.7" y="81.8">0201</text>
<text x="177.5" y="80.2">NM</text>
<text x="182.1" y="80.7">C1127</text>
<text x="183" y="83.2">0201</text>
<text x="183.7" y="81.9">NM</text>
<text x="59.1" y="88.1">C1117</text>
<text x="59.1" y="89.6">1nF</text>
<text x="128.6" y="88.8">R1105</text>
<text x="136.9" y="85.7">C1128</text>
<text x="138.2" y="87.3">NM</text>
<text x="138.2" y="88.5">0201</text>
<text x="155.1" y="88.6">MXD8546C</text>
<text x="59.1" y="90.6">0201</text>
<text x="59.1" y="92.2">25V+/-5%</text>
<text x="124" y="95.6">C1102</text>
<text x="127" y="93.1">0201</text>
<text x="130.2" y="93.1">NM</text>
<text x="57.3" y="98.1">R1102</text>
<text x="62.2" y="98.1">0R</text>
<text x="64.7" y="98.1">±5%</text>
<text x="68.5" y="98.1">0201</text>
<text x="123.2" y="98.1">±0.1nH</text>
<text x="123.2" y="99.3">0201</text>
<text x="124" y="97.1">2.4nH</text>
<text x="59.2" y="108.1">C1122</text>
<text x="59.2" y="109.6">1nF</text>
<text x="59.8" y="110.6">0201</text>
<text x="59.8" y="112.2">25V</text>
<text x="72.9" y="111.5">C1103</text>
<text x="72.9" y="110">NM</text>
<text x="73.4" y="113">0201</text>
<text x="56" y="114.4">+/-5%</text>
<text x="125.7" y="130.4">C1119</text>
<text x="125.7" y="131.4">0201</text>
<text x="133.2" y="126.7">R1101</text>
<text x="133.2" y="130">0R</text>
<text x="133.2" y="131.6">±5%</text>
<text x="125.7" y="133.1">NM</text>
<text x="133.2" y="133.2">0201</text>
</g>
<g font-size="1.1" fill="#f00">
<text x="22.3" y="27.7">VPA_0</text>
<text x="3" y="47.6">VBAT</text>
<text x="174.6" y="55.5">VFE28_PMU</text>
<text x="20.4" y="86.1">VM18_PMU</text>
<text x="19.8" y="104.8">VM18_PMU</text>
<text x="146.1" y="127.2">VRF13_PMU</text>
</g>
<g font-size="1.1" fill="#004080">
<text x="81.5" y="47.8">VBATT</text>
<text x="88.9" y="45.5" transform="rotate(-90 88.9 45.5)">GND</text>
<text x="90.1" y="46" transform="rotate(-90 90.1 46)">VCC1</text>
<text x="91.4" y="45.5" transform="rotate(-90 91.4 45.5)">GND</text>
<text x="92.6" y="46" transform="rotate(-90 92.6 46)">VCC2</text>
<text x="93.9" y="44.6" transform="rotate(-90 93.9 44.6)">NC</text>
<text x="95.1" y="46" transform="rotate(-90 95.1 46)">VCC3</text>
<text x="96.4" y="45.5" transform="rotate(-90 96.4 45.5)">GND</text>
<text x="97.6" y="46.4" transform="rotate(-90 97.6 46.4)">CPL_1</text>
<text x="98.8" y="45.5" transform="rotate(-90 98.8 45.5)">GND</text>
<text x="100.1" y="46.4" transform="rotate(-90 100.1 46.4)">CPL_2</text>
<text x="101.3" y="45.5" transform="rotate(-90 101.3 45.5)">GND</text>
<text x="102.8" y="47.8">AUX_3</text>
<text x="81.5" y="49">RFIN_1</text>
<text x="81.5" y="50.3">RFIN_2</text>
<text x="81.5" y="51.5">RFIN_3</text>
<text x="81.5" y="52.8">USID</text>
<text x="96.9" y="50.3">SRS_TRX_AUX_1</text>
<text x="96.9" y="49">SRS_TRX_AUX_2</text>
<text x="102.9" y="51.5">ANT_2</text>
<text x="103.9" y="52.8">GND</text>
<text x="13" y="57.9" transform="rotate(-90 13 57.9)">4.5</text>
<text x="13" y="54.5" transform="rotate(-90 13 54.5)">4.8</text>
<text x="81.5" y="54">SDATA1A</text>
<text x="81.5" y="55.3">SCLK1A</text>
<text x="81.5" y="56.5">VIO1</text>
<text x="81.5" y="57.8">GND</text>
<text x="81.5" y="59">GPIO</text>
<text x="100.6" y="59">AUX_1_RX</text>
<text x="100.6" y="57.8">AUX_2_RX</text>
<text x="100.6" y="56.5">AUX_3_RX</text>
<text x="102.9" y="54">ANT_1</text>
<text x="103.9" y="55.3">GND</text>
<text x="81.5" y="61.5">GND</text>
<text x="88.9" y="62.9" transform="rotate(-90 88.9 62.9)">GND</text>
<text x="90.1" y="62.9" transform="rotate(-90 90.1 62.9)">DATA2</text>
<text x="91.4" y="62.9" transform="rotate(-90 91.4 62.9)">CLK2</text>
<text x="92.6" y="62.9" transform="rotate(-90 92.6 62.9)">VIO2</text>
<text x="93.9" y="62.9" transform="rotate(-90 93.9 62.9)">GND</text>
<text x="95.1" y="62.9" transform="rotate(-90 95.1 62.9)">VDD</text>
<text x="96.4" y="62.9" transform="rotate(-90 96.4 62.9)">RX_1_n77</text>
<text x="97.6" y="62.9" transform="rotate(-90 97.6 62.9)">GND</text>
<text x="98.8" y="62.9" transform="rotate(-90 98.8 62.9)">RX_2_n79</text>
<text x="100.1" y="62.9" transform="rotate(-90 100.1 62.9)">LAA_IN</text>
<text x="101.3" y="62.9" transform="rotate(-90 101.3 62.9)">GND</text>
<text x="151.2" y="77.7">RFout1</text>
<text x="151.2" y="75.2">RFout2</text>
<text x="158.1" y="77.7">RFin1</text>
<text x="158.1" y="75.2">RFin2</text>
<text x="151.2" y="83.9">GND</text>
<text x="151.2" y="81.4">CTRL</text>
<text x="158.6" y="83.9">GND</text>
<text x="158.8" y="81.4">VDD</text>
<text x="151.2" y="85.2">GND</text>
<text x="158.6" y="85.2">GND</text>
</g>
<g font-size=".9">
<text x="21.6" y="1">5</text>
<text x="62.2" y="1">4</text>
<text x="102.8" y="1">3</text>
<text x="143.5" y="1">2</text>
<text x="184.2" y="1">1</text>
<text x=".3" y="19.9">D</text>
<text x="204.8" y="19.9">D</text>
<text x=".3" y="55.7">C</text>
<text x="204.8" y="55.7">C</text>
<text x=".3" y="91.4">B</text>
<text x="204.8" y="91.4">B</text>
<text x=".3" y="127.2">A</text>
<text x="204.8" y="127.2">A</text>
<text x="21.6" y="145.2">5</text>
<text x="62.2" y="145.2">4</text>
<text x="102.8" y="145.2">3</text>
<text x="143.5" y="145.2">2</text>
<text x="184.2" y="145.2">1</text>
</g>
</svg>
